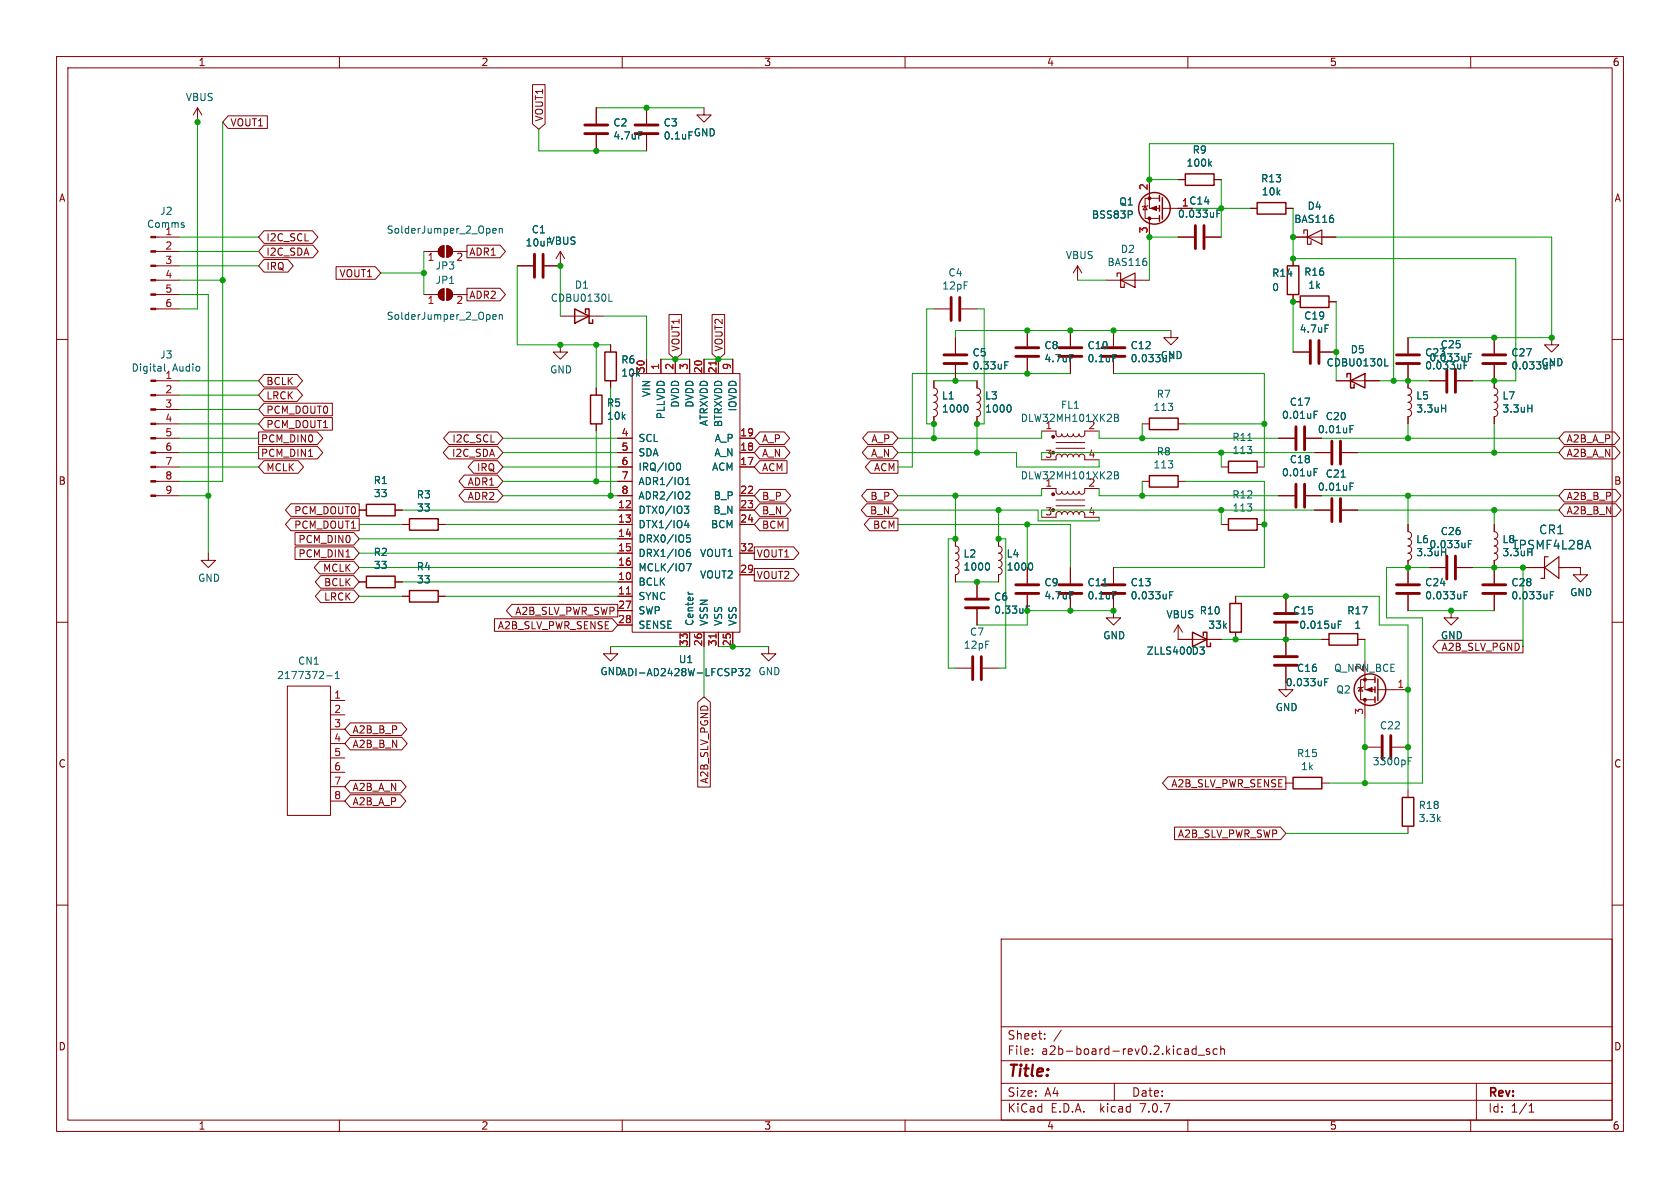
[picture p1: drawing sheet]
<svg xmlns="http://www.w3.org/2000/svg" width="297mm" height="210mm" viewBox="0 0 297 210" stroke-linecap="round" stroke-linejoin="round" font-family="sans-serif">
<g fill="none" stroke="#840000" stroke-width=".18">
<path d="M10 10h277v190h-277zM12 12h273v186h-273zM34.9 19.1l-.7 1.2M34.9 19.1v2.5M34.9 19.1l.8 1.2M60 10v2M94.1 15h2.3v6.9l-1.2 1-1.1-1zM105.4 19.1v2.7M110 10v2M114.3 19.1v2.7M124.5 19.1v1.2h1.2l-1.2 1.3-1.3-1.3h1.3M160 10v2"/>
<path d="M210 10v2M260 10v2M40.3 20.5h7v2.2h-7l-.9-1.1zM105.4 23.9v2.8M114.3 23.9v2.8M202.4 36.4l.4 .7h-.7zM202.9 36.3l-.1 .1h-.7l-.2 .2M203.2 31.8v5h1.8M203.2 38.6v3.3M205 35.1h-2.6v3.5h2.6M205.5 36.8h2.8M208.3 31.8h1.2"/>
<path d="M214.6 31.8h1.3M221 36.8h1.2M227.3 36.8h1.3M10 60h2M27.5 41.9h4.2M27.5 49.5h4.2M27.5 54.6h4.2M27.5 52.1h4.2M27.5 47h4.2M27.5 44.5h4.2M46.7 43.3h8.6l1 1.2-1 1.1h-8.6l-1-1.1zM46.7 45.9h4.2l.9 1.1-.9 1.1h-4.2l-1-1.1z"/>
<path d="M46.7 40.8h8.5l1 1.1-1 1.1h-8.5l-1-1.1zM59.4 47.1h7l.9 1.2-.9 1.1h-7zM74.9 52.1h2.6M74.9 44.5h2.6M77.8 43.7l.7-.3v2.1a1.02 1.02 0 0 1-1-.7 1.02 1.02 0 0 1 .3-1.1zM77.8 51.3l.7-.2v2a1.02 1.02 0 0 1-1-.7 1.02 1.02 0 0 1 .3-1.1zM79 43.4a1.02 1.02 0 0 1 1 1.1 1.02 1.02 0 0 1-1 1zM79 51.1a1.02 1.02 0 0 1 1 1 1.02 1.02 0 0 1-1 1zM80 52.1h2.5M80 44.5h2.5M82.5 51h5.9l1 1.1-1 1.1h-5.9zM82.5 43.3h5.9l1 1.2-1 1.1h-5.9z"/>
<path d="M91.4 47h2.8M99.1 55.9h7.6M99.1 44.5l-.8 1.2M99.1 44.5v2.5h-2.8M99.1 44.5l.7 1.2M118.3 55.6h2.2v6.9l-1.1 1-1.1-1zM125.9 55.6h2.2v6.9l-1.1 1-1.1-1zM165.1 54.6h2.8M168.9 59.7v2.8M169.9 54.6h2.8M181.6 58.4v2.8M189.2 58.4v2.8"/>
<path d="M190.5 47l-.8 1.3M190.5 47v2.5M190.5 47l.8 1.3M195.6 49.5h7.6M196.8 58.4v2.8M207 58.4v1.3h1.3l-1.3 1.3-1.3-1.3h1.3M208.3 41.9h2.8M213.1 41.9h2.8M228.6 45.7v1.3M228.6 52.1v1.2h1.3M228.6 41.9h7.6M234.9 53.3h1.3"/>
<path d="M248.9 59.7v2.8M264.2 59.7v2.8M274.3 59.7v1.3h1.3l-1.3 1.2-1.3-1.2h1.3M285 60h2M27.5 74.9h4.2M27.5 77.5h4.2M27.5 67.3h4.2M27.5 72.4h4.2M27.5 69.9h4.2M45.7 78.9h10.4l1 1.1-1 1.1h-10.4zM45.7 76.4h10.4l1 1.1-1 1.1h-10.4zM46.7 66.2h5.8l1 1.1-1 1.1h-5.8l-1-1.1z"/>
<path d="M46.7 68.7h5.8l1 1.2-1 1.1h-5.8l-1-1.1zM46.7 71.3h12.1v2.2h-12.1l-1-1.1zM46.7 73.8h12.1v2.2h-12.1l-1-1.1zM79.3 78.9h8.6l1 1.1-1 1.1h-8.6l-.9-1.1zM79.4 76.4h8.5l1 1.1-1 1.1h-8.5l-1-1.1zM99.1 61v1.2h1.2l-1.2 1.3-1.3-1.3h1.3M105.4 68.6v1.3M105.4 74.9v1.3M107.9 61v1.2M107.9 67.3v1.3M109.2 77.5h2.6M111.8 66h19v45.8h-19z"/>
<path d="M114.3 63.5v2.5M116.8 63.5v2.5M119.4 63.5v2.5M121.9 63.5v2.5M124.5 63.5v2.5M127 63.5v2.5M129.5 63.5v2.5M130.8 77.5h2.5M134.3 76.4h4.3l1 1.1-1 1.1h-4.3l-1-1.1zM134.3 78.9h4.4l1 1.1-1 1.1h-4.4l-1-1.1zM153.4 78.9h4.4l.9 1.1-.9 1.1h-4.4l-1-1.1zM153.5 76.4h4.3l.9 1.1-.9 1.1h-4.3l-1-1.1z"/>
<path d="M165.1 67.3v1.3a.64 .64 0 0 1 .6 .6 .64 .64 0 0 1-.6 .7 .64 .64 0 0 1 .6 .6 .64 .64 0 0 1-.6 .6 .64 .64 0 0 1 .6 .7 .64 .64 0 0 1-.6 .6 .64 .64 0 0 1 .6 .6 .64 .64 0 0 1-.6 .7v1.2M168.9 64.5v2.8M172.7 67.3v1.3a.64 .64 0 0 1 .7 .6 .64 .64 0 0 1-.7 .7 .64 .64 0 0 1 .7 .6 .64 .64 0 0 1-.7 .6 .64 .64 0 0 1 .7 .7 .64 .64 0 0 1-.7 .6 .64 .64 0 0 1 .7 .6 .64 .64 0 0 1-.7 .7v1.2M181.6 63.2v2.8M184.1 76.2h2.6v.7l.5 .3 .4-.1 .1-.4 .1 .4 .4 .1 .4-.1 .1-.4 .1 .3 .3 .2 .5-.1 .1-.4 .2 .4 .5 .1 .3-.2 .1-.3 .1 .4 .4 .1 .4-.3 .1-.7h2.5M186.7 78.2h5.1M186.7 79.2h5.1M189.2 63.2v2.8M196.8 63.2v2.8M201.9 74.9h1.3M208.3 74.9h1.2M226.1 77.5h2.8"/>
<path d="M228.6 62.2h2.8M230.9 77.5h2.8M233.4 62.2h2.8M236.2 67.3h7.6M248.9 64.5v4.1a.64 .64 0 0 1 .7 .6 .64 .64 0 0 1-.7 .7 .64 .64 0 0 1 .7 .6 .64 .64 0 0 1-.7 .6 .64 .64 0 0 1 .7 .7 .64 .64 0 0 1-.7 .6 .64 .64 0 0 1 .7 .6 .64 .64 0 0 1-.7 .7v1.2M252.7 67.3h2.8M257.6 67.3h2.7M264.2 64.5v4.1a.64 .64 0 0 1 .6 .6 .64 .64 0 0 1-.6 .7 .64 .64 0 0 1 .6 .6 .64 .64 0 0 1-.6 .6 .64 .64 0 0 1 .6 .7 .64 .64 0 0 1-.6 .6 .64 .64 0 0 1 .6 .6 .64 .64 0 0 1-.6 .7v1.2M276.5 78.9h9l.9 1.1-.9 1.1h-9l-.9-1.1zM276.5 76.4h8.9l1 1.1-1 1.1h-8.9l-.9-1.1zM27.5 85.1h4.2M27.5 82.6h4.2"/>
<path d="M27.5 87.6h4.2M27.5 80h4.2M36.8 97.8v1.3h1.3l-1.3 1.2-1.2-1.2h1.2M46.7 81.4h6l1 1.2-1 1.1h-6l-1-1.1zM51.4 89.1h12.1v2.2h-12.1l-.9-1.1zM51.4 91.6h12.1v2.2h-12.1l-.9-1.1zM52.2 94.1h10.3l1 1.2-1 1.1h-10.3zM52.2 96.7h10.3l1 1.1-1 1.1h-10.3zM54.5 80.7h.8M56.5 99.2h6l1 1.1-1 1.1h-6l-.9-1.1zM61.2 98.5h.7M63.5 90.2h1.3"/>
<path d="M69.8 90.2h1.3M71.1 92.7h1.3M77.5 92.7h1.2M82.1 86.5h5.8l1 1.1-1 1.1h-5.8l-1-1.1zM82.1 84h5.8l1 1.1-1 1.1h-5.8l-1-1.1zM83.7 81.4h4.2l1 1.2-1 1.1h-4.2l-.9-1.1zM109.2 92.7h2.6M109.2 90.2h2.6M109.2 85.1h2.6M109.2 82.6h2.6M109.2 87.6h2.6M109.2 80h2.6"/>
<path d="M109.2 95.3h2.6M109.2 97.8h2.6M130.8 92.7h2.5M130.8 90.2h2.5M130.8 82.6h2.5M130.8 87.6h2.5M130.8 80h2.5M130.8 97.8h2.5M133.3 96.7h7l.9 1.1-.9 1.1h-7zM134.3 86.5h4.5l1 1.1-1 1.1h-4.5l-1-1.1zM134.3 81.4h4.8v2.3h-4.8l-1-1.1zM134.3 89.1h4.6l.9 1.1-.9 1.1h-4.6l-1-1.1z"/>
<path d="M134.3 91.6h5v2.2h-5l-1-1.1zM153.2 89.1h4.6l.9 1.1-.9 1.1h-4.6l-.9-1.1zM153.3 86.5h4.5l.9 1.1-.9 1.1h-4.5l-1-1.1zM153.7 91.6h5v2.2h-5l-.9-1.1zM153.9 81.4h4.8v2.3h-4.8l-.9-1.1zM168.9 95.3v1.2a.64 .64 0 0 1 .6 .7 .64 .64 0 0 1-.6 .6 .64 .64 0 0 1 .6 .6 .64 .64 0 0 1-.6 .7 .64 .64 0 0 1 .6 .6 .64 .64 0 0 1-.6 .6 .64 .64 0 0 1 .6 .7 .64 .64 0 0 1-.6 .6v1.3M176.5 95.3v1.2a.64 .64 0 0 1 .7 .7 .64 .64 0 0 1-.7 .6 .64 .64 0 0 1 .7 .6 .64 .64 0 0 1-.7 .7 .64 .64 0 0 1 .7 .6 .64 .64 0 0 1-.7 .6 .64 .64 0 0 1 .7 .7 .64 .64 0 0 1-.7 .6v1.3M184.1 86.4h2.6v.7l.5 .3 .4-.2 .1-.3 .1 .3 .4 .2 .4-.2 .1-.3 .1 .3 .3 .2 .5-.1 .1-.4 .2 .4h.5l.3-.1 .1-.3 .1 .3 .4 .2 .4-.3 .1-.7h2.5M186.7 88.4h5.1M186.7 89.4h5.1M191.8 90.9l-.2-.3-.3-.2-.4 .2-.1 .3-.2-.3-.3-.2-.4 .1-.2 .4-.2-.4h-.4l-.3 .1-.1 .3-.1-.3-.5-.2-.3 .2-.1 .3-.2-.3-.3-.2-.5 .3v.7h-2.6M191.8 80.8l-.2-.4-.3-.1-.4 .1-.1 .4-.2-.3-.3-.2-.4 .1-.2 .4-.2-.4-.4-.1-.3 .2-.1 .3-.1-.4-.5-.1-.3 .1-.1 .4-.2-.4-.3-.1-.5 .3v.7h-2.6"/>
<path d="M191.8 91.4h2.5M191.8 81.3h2.5M201.9 85.1h1.3M208.3 85.1h1.2M215.9 92.7h1.3M215.9 82.6h1.3M222.2 92.7h1.3M222.2 82.6h1.3M226.1 87.6h2.8M230.9 87.6h2.8M232.4 90.2h2.8M232.4 80h2.8"/>
<path d="M237.2 90.2h2.8M237.2 80h2.8M248.9 92.7v1.3a.64 .64 0 0 1 .7 .6 .64 .64 0 0 1-.7 .7 .64 .64 0 0 1 .7 .6 .64 .64 0 0 1-.7 .6 .64 .64 0 0 1 .7 .7 .64 .64 0 0 1-.7 .6 .64 .64 0 0 1 .7 .6 .64 .64 0 0 1-.7 .7v4M264.2 92.7v1.3a.64 .64 0 0 1 .6 .6 .64 .64 0 0 1-.6 .7 .64 .64 0 0 1 .6 .6 .64 .64 0 0 1-.6 .6 .64 .64 0 0 1 .6 .7 .64 .64 0 0 1-.6 .6 .64 .64 0 0 1 .6 .6 .64 .64 0 0 1-.6 .7v4M276.5 86.5h9.1l1 1.1-1 1.1h-9.1l-.9-1.1zM276.5 89.1h9.2l.9 1.1-.9 1.1h-9.2l-.9-1.1zM10 110h2M56.7 101.8h5.8l1 1.1-1 1.1h-5.8l-1-1.1zM56.7 104.3h5.8l1 1.1-1 1.1h-5.8l-1-1.1zM63.5 102.9h1.3M69.8 102.9h1.3M71.1 105.4h1.3"/>
<path d="M77.5 105.4h1.2M87.4 109.4h20.9l.9 1.1-.9 1.1h-20.9zM90.5 106.8h18.7v2.3h-18.7l-1-1.1zM107.9 114.3v1.3h1.3l-1.3 1.2-1.2-1.2h1.2M109.2 105.4h2.6M109.2 102.9h2.6M109.2 100.3h2.6M109.2 108h2.6M109.2 110.5h2.6M121.9 111.8v2.5M124.5 111.8v2.5M127 111.8v2.5"/>
<path d="M129.5 111.8v2.5M130.8 101.6h2.5M133.3 100.5h7l.9 1.1-.9 1.1h-7zM135.9 114.3v1.3h1.3l-1.3 1.2-1.3-1.2h1.3M168.9 118.1h2.8M172.7 102.9v2.8M172.7 107.7v2.8M173.7 118.1h2.8M181.6 100.3v2.8M181.6 105.2v2.8M189.2 100.3v2.8M189.2 105.2v2.8"/>
<path d="M196.8 105.2v4h1.3l-1.3 1.3-1.2-1.3h1.2M196.8 100.3v2.8M208.3 110.5l-.8 1.3M208.3 110.5v2.5h7.6M208.3 110.5l.7 1.3M218.4 105.4v1.3M218.4 111.8v1.2M227.3 117.9v4h1.3l-1.3 1.3-1.2-1.3h1.2M227.3 105.4v2.8M227.3 110.2v5.6M233.7 113h1.2M240 113h1.3"/>
<path d="M241.3 116.8v5.1h1.8M248.9 105.2v2.8M252.7 100.3h2.8M254.3 113.2h14.9v2.2h-14.9l-1-1.1zM256.5 108v1.2h1.3l-1.3 1.3-1.2-1.3h1.2M257.6 100.3h2.7M264.2 105.2v2.8M269.2 100.3h2.6M276.9 100.3h2.5v1.3h1.3l-1.3 1.3-1.3-1.3h1.3M285 110h2M50.8 121.3h7.6v22.8h-7.6zM58.4 123.8h2.6"/>
<path d="M58.4 126.4h2.6M58.4 128.9h2.6M58.4 131.4h2.6M58.4 134h2.6M58.4 136.5h2.6M58.4 139.1h2.6M61.9 127.8h9.1l.9 1.1-.9 1.1h-9.1l-.9-1.1zM61.9 130.3h9.1l1 1.1-1 1.2h-9.1l-.9-1.2zM61.9 138h9l.9 1.1-.9 1.1h-9l-.9-1.1zM123.3 124.1l1.2-.9 1.1 .9v15h-2.3zM206.5 137.3h20.8v2.2h-20.8l-1-1.1zM227.3 138.4h1.3"/>
<path d="M233.7 138.4h1.2M240.5 121.5l.4 .7h-.7zM241 121.4l-.1 .1h-.7l-.2 .2M241.3 132.1h2.8M241.3 123.7v3.3M243.1 120.1h-2.6v3.6h2.6M243.6 121.9h5.3M246.1 132.1h2.8M248.9 139.7v1.3M10 160h2M58.4 141.6h2.6M61.9 140.5h8.9l.9 1.1-.9 1.1h-8.9l-.9-1.1z"/>
<path d="M207.6 146.2h18.8l.9 1.1-.9 1.1h-18.8zM248.9 146.1v1.2M285 160h2M177 166h108v32h-108zM60 198v2M110 198v2M160 198v2M177 194.5h108M177 191.5h108M177 187.5h108M177 181.5h108M182.5 186.3v.1"/>
<path d="M182.5 185.5v.1M184.7 183.6v.1M184.7 182.8v.1M187.6 182.1l-1.3 2M197 191.5v3M210 198v2M211.5 184.9v1.5M211.5 185.5l-.5-.1-.3 .3v.4l.2 .2h.6M211.8 186.5h1.2M213.8 185.5l-.3-.1-.3 .2 .1 .2 .5 .2v.3h-.6M215.2 185.5l-.5-.1-.2 .3v.4l.1 .2h.6M215.8 185.5l.2-.1 .4 .1 .1 .9"/>
<path d="M215.8 184.9v1.5M260 198v2M261 191.5v6.5M270.3 196.6h.9M270.3 195.5l.4-.4v1.5"/>
</g>
<g fill="none" stroke="#840000" stroke-width=".25">
<path d="M205 34.5v1.1M205 36.3v1M205 38.1v1M205.5 34.9v3.8M209.5 30.7h5.1v2.1h-5.1zM222.2 35.8h5.1v2h-5.1zM101.6 54.6l2.5 1.3-2.5 1.3zM103.5 55.2v-.6h.6v2.6h.7v-.7M227.6 47h2v5.1h-2zM229.9 52.3h5v2.1h-5zM104.4 69.9h2v5h-2zM106.9 62.2h2.1v5.1h-2.1z"/>
<path d="M203.2 73.9h5.1v2h-5.1zM238.1 66.7v-.7h.7v2.6h.6v-.7M238.8 67.3l2.5-1.3v2.6zM64.8 89.2h5v2h-5zM72.4 91.7h5.1v2h-5.1zM203.2 84.1h5.1v2h-5.1zM217.2 91.7h5v2h-5zM217.2 81.5h5v2.1h-5zM64.8 101.9h5v2h-5zM72.4 104.4h5.1v2h-5.1zM210.8 111.8l2.6 1.2-2.6 1.3zM212.7 112.4v-.6h.7v2.5h.6v-.6"/>
<path d="M217.4 106.7h2.1v5.1h-2.1zM234.9 112h5.1v2h-5.1zM243.1 119.6v1.1M228.6 137.4h5.1v2h-5.1zM243.1 121.4v1M243.1 123.2v1M243.6 120v3.8M247.9 141h2v5.1h-2z"/>
<circle cx="204.1" cy="36.8" r="2.79"/>
<circle cx="242.2" cy="121.9" r="2.79"/>
</g>
<g fill="none" stroke="#840000" stroke-width=".51">
<path d="M103.4 23.6h4M103.4 22.1h4M112.3 23.6h4M112.3 22.1h4M211.3 39.9v4M212.9 39.9v4M94.5 45v4M96 45v4M168.1 52.6v4M169.7 52.6v4M166.9 64.3h4M166.9 62.7h4"/>
<path d="M179.6 63h4M179.6 61.5h4M187.2 63h4.1M187.2 61.5h4.1M194.8 63h4.1M194.8 61.5h4.1M229.1 75.4v4.1M230.6 75.4v4.1M231.6 60.2v4.1M233.2 60.2v4.1M235.5 78v4M237 78v4"/>
<path d="M246.9 64.3h4.1M246.9 62.7h4.1M255.8 65.3v4M257.3 65.3v4M262.1 64.3h4.1M262.1 62.7h4.1M229.1 85.6v4.1M230.6 85.6v4.1M235.5 88.1v4.1M237 88.1v4.1M255.8 98.3v4.1M257.3 98.3v4.1"/>
<path d="M170.7 107.4h4.1M170.7 105.9h4.1M172 116.1v4M173.5 116.1v4M179.6 104.9h4M179.6 103.4h4M187.2 104.9h4.1M187.2 103.4h4.1M194.8 104.9h4.1M194.8 103.4h4.1M225.3 108.5h4.1M225.3 110h4.1"/>
<path d="M225.3 116.1h4.1M225.3 117.6h4.1M246.9 104.9h4.1M246.9 103.4h4.1M262.1 104.9h4.1M262.1 103.4h4.1M244.3 130v4.1M245.9 130v4.1"/>
</g>
<g fill="none" stroke="#006464" stroke-width=".18">
<path d="M32.5 39.8v.3M112.9 23.3h.6M121.8 23.3h.6M200.1 37.4v.4M213.8 28.9l.4 .5M214.2 28.5l-.5 .5M215.1 37.7h.5M215.1 37.1h.6M235.7 38.6v.6M87.1 40.8l.6-.1v-.3h-.4l-.2 .2 .1 .6h.5M87.1 56l.6-.1v-.2l-.4-.1-.2 .2 .1 .6h.5M88.3 40.5l.1-.1h.3l.1 .8"/>
<path d="M88.3 40.4v.8M88.3 55.6v.9M88.3 55.7l.1-.1 .3 .1 .1 .8M107.6 53.3h.7M202.7 46.3v.5M234.3 57.4h.6M29.1 64.3v1.1M170.8 71.6a.79 .79 0 0 1 0 1.2M177.6 64.6h.5M177.6 64h.6M178.4 71.6a.79 .79 0 0 1 0 1.2M189.1 62.7h.6"/>
<path d="M196.7 62.7h.6M197 73.2h.5l.2 .3-.2 .3 .2 .1 .1 .4-.3 .2h-.5zM197 73.8h.5M220.6 77.9h.7M232.3 73.3h.4M232.3 72.7h.6M238.7 75.8h.4M238.7 75.2h.6M244.8 64.7h.6M254.9 72.2h.7M255.6 71.6v1.2M259.6 63.1h.4"/>
<path d="M259.6 62.5h.6M270.1 72.2h.7M270.8 71.6v1.2M119.8 81.9h.1a.68 .68 0 0 1 .4 .6 .68 .68 0 0 1-.4 .6h-.1M121 89.5h.8l-.5 .5 .4 .1 .1 .4-.3 .2h-.3M121.2 85.7h.7M121.2 84.8l.4-.4v1.3M121.3 87l.4-.1 .2 .4-.7 .9h.7M121.3 92l-.3 .9h.8M121.3 97.8l.3-.2h.3l.2 .2v.3l-.3 .3-.3-.1-.2-.2M121.3 99.6h.9l-.6 1.3M121.6 92.4v.9"/>
<path d="M121.9 97.1l-.3 .1-.3 .4M122 94.6h-.6l-.1 .6 .2-.2 .4 .1 .2 .2-.1 .4-.2 .1-.5-.1M174.6 99.5a.79 .79 0 0 1 0 1.3M182.3 99.5a.79 .79 0 0 1 0 1.3M197 83.4h.5l.2 .2-.2 .4 .2 .1 .1 .3-.3 .3h-.5zM197 84h.5M232.3 83.5h.4M232.3 82.8h.6M237.1 84.3h.7M238.7 86h.4M238.7 85.4h.6M255.6 97v1.2"/>
<path d="M259.6 96.2h.4M259.6 95.5h.6M270.8 97v1.2M57.8 119.5h.9M59.3 120h.7M59.3 119.1l.3-.4v1.3M121.7 104.7v.2M130 118.2l.1 .2-.1 .4M130.6 118.2h.8l-.5 .5 .4 .1v.5l-.2 .2-.5-.2M131.8 118.3l.5-.1 .3 .3-.8 1h.8M181.4 107.7h.5M181.4 107.1h.6"/>
<path d="M189.1 104.6h.6M195 103.6h.7M196.7 104.6h.6M206.8 105.2h.4M206.8 104.6h.6M234.2 120h.6M236.6 110.4h.4M236.6 109.8h.6M258.8 105.2h.5M258.8 104.6h.7M274.1 105.2h.4M274.1 104.6h.6"/>
<path d="M234.2 120.6h.4M249 134.5h.4M249 133.9h.6"/>
</g>
<g fill="#840000" stroke="#840000" stroke-width=".18">
<path d="M203.5 36.8l1-.4v.8z"/>
<path d="M241.6 121.9l1-.4v.8z"/>
<path d="M26.7 54.5h.8v.2h-.8z"/>
<path d="M26.7 51.9h.8v.3h-.8z"/>
<path d="M26.7 49.4h.8v.3h-.8z"/>
<path d="M26.7 46.9h.8v.2h-.8z"/>
<path d="M26.7 44.3h.8v.3h-.8z"/>
<path d="M26.7 41.8h.8v.2h-.8z"/>
<path d="M26.7 87.5h.8v.3h-.8z"/>
<path d="M26.7 85h.8v.2h-.8z"/>
<path d="M26.7 82.4h.8v.3h-.8z"/>
<path d="M26.7 79.9h.8v.2h-.8z"/>
<path d="M26.7 77.3h.8v.3h-.8z"/>
<path d="M26.7 74.8h.8v.3h-.8z"/>
<path d="M26.7 72.3h.8v.2h-.8z"/>
<path d="M26.7 69.7h.8v.3h-.8z"/>
<path d="M26.7 67.2h.8v.2h-.8z"/>
<path d="M77.8 43.7l.7-.3v2.1a1.02 1.02 0 0 1-1-.7 1.02 1.02 0 0 1 .3-1.1z"/>
<path d="M79 43.4a1.02 1.02 0 0 1 1 1.1 1.02 1.02 0 0 1-1 1z"/>
<path d="M77.8 51.3l.7-.2v2a1.02 1.02 0 0 1-1-.7 1.02 1.02 0 0 1 .3-1.1z"/>
<path d="M79 51.1a1.02 1.02 0 0 1 1 1 1.02 1.02 0 0 1-1 1z"/>
<circle cx="203.2" cy="35.1" r=".25"/>
<circle cx="203.2" cy="38.6" r=".25"/>
<circle cx="186.2" cy="90.2" r=".25"/>
<circle cx="186.2" cy="87.4" r=".25"/>
<circle cx="186.2" cy="80" r=".25"/>
<circle cx="186.2" cy="77.2" r=".25"/>
<circle cx="241.3" cy="120.1" r=".25"/>
<circle cx="241.3" cy="123.7" r=".25"/>
</g>
<path d="M197.5 48.9v-.6h.6v2.5h.7v-.6M198.1 49.5l2.6-1.2v2.5zM230.5 41.3v-.7h.6v2.6h.7v-.7M231.1 41.9l2.6-1.3v2.6zM273.7 98.4h-.7v3.8h-.6M271.8 100.3h1.2M273 100.3l2.6-1.9v3.8zM275.6 100.3h1.3" fill="none" stroke="#840000" stroke-width=".2"/>
<path d="M126.6 63.8v.7M110.7 105h.8M126.6 112.1v.7" fill="none" stroke="#a90000" stroke-width=".18"/>
<g fill="none" stroke="#009600" stroke-width=".18">
<path d="M105.4 19.1h19.1M34.9 21v33.6h-3.2M39.4 21.6v63.5h-7.7M95.2 22.9v3.8h19.1M208.3 31.8h-5.1v-6.4h43.2v41.9M210.8 36.8h10.2M215.9 31.8v10.1M228.6 36.8v8.9h39.4v21.6h-7.7M31.7 41.9h14M31.7 52.1h5.1v45.7M31.7 47h14M31.7 44.5h14"/>
<path d="M31.7 49.5h7.7M67.3 48.3h7.6M74.9 44.5v7.6M91.4 47v14h16.5M99.1 47v8.9M106.7 55.9h7.6v7.6M165.1 54.6h-1.3v20.3h1.3v2.6M172.7 54.6h1.3v20.3h-1.3v5.1M190.5 49.5h5.1M207 58.4h-38.1v1.3M208.3 41.9h-5.1v7.6M228.6 53.3v8.9"/>
<path d="M236.2 53.3v14M236.2 41.9h38.1v17.8h-25.4M31.7 77.5h14M31.7 74.9h14M31.7 67.3h14M31.7 72.4h14M31.7 69.9h14M88.9 77.5h20.3M105.4 61v7.6M105.4 76.2v8.9M107.9 68.6v19M116.8 63.5h5.1"/>
<path d="M124.5 63.5h5M165.1 67.3h7.6M184.1 76.2v1.3h-25.4M189.2 66h-27.9v16.6h-2.6M194.3 76.2v1.3h31.8M196.8 66h26.7v16.6M201.9 74.9v2.6M209.5 74.9h14M233.7 77.5h41.9M243.8 67.3h8.9M248.9 74.9v2.6M264.2 74.9v5.1"/>
<path d="M31.7 87.6h5.1M31.7 80h14M31.7 82.6h14M63.5 92.7h7.6M63.5 95.3h45.7M63.5 97.8h45.7M71.1 90.2h38.1M78.7 92.7h30.5M88.9 87.6h20.3M88.9 80h20.3M88.9 85.1h20.3M88.9 82.6h20.3"/>
<path d="M158.7 90.2h24.8v1.9h10.8v-.7M158.7 80h21v2.6h14.6v-1.3M158.7 92.7h30.5v7.6M168.9 87.6v7.7h-1.3v22.8h1.3M176.5 90.2v5.1h1.3v22.8h-1.3M181.6 92.7v7.6M184.1 86.4v1.2h-25.4M194.3 86.4v1.2h31.8M201.9 85.1v2.5M209.5 85.1h14v15.2h-26.7M215.9 80v2.6M215.9 90.2v2.5"/>
<path d="M232.4 80h-48.3v1.3M232.4 90.2h-48.3v1.2M233.7 87.6h41.9M240 90.2h35.6M240 80h35.6M248.9 87.6v5.1M264.2 90.2v2.5M63.5 105.4h7.6M63.5 100.3h45.7M71.1 102.9h38.1M78.7 105.4h30.5M107.9 114.3h14"/>
<path d="M124.5 114.3v8.9M127 114.3h8.9M168.9 102.9h7.6M196.8 108h-15.2v2.5h-8.9M215.9 113h17.8M218.4 105.4h25.4v5.1h5.1v29.2M241.3 113v3.8M248.9 108h15.3M252.7 100.3h-7.6v8.9h6.4v29.2h-16.6M260.3 100.3h8.9v14M241.3 127v11.4M227.3 147.3h21.6"/>
</g>
<g fill="#009600" stroke="#009600" stroke-width=".18">
<circle cx="203.2" cy="31.8" r=".46"/>
<circle cx="215.9" cy="36.8" r=".46"/>
<circle cx="196.8" cy="58.4" r=".46"/>
<circle cx="189.2" cy="58.4" r=".46"/>
<circle cx="228.6" cy="41.9" r=".46"/>
<circle cx="203.2" cy="41.9" r=".46"/>
<circle cx="269.2" cy="100.3" r=".46"/>
<circle cx="264.2" cy="100.3" r=".46"/>
<circle cx="248.9" cy="121.9" r=".46"/>
<circle cx="256.5" cy="108" r=".46"/>
<circle cx="227.3" cy="113" r=".46"/>
<circle cx="241.3" cy="138.4" r=".46"/>
<circle cx="241.3" cy="132.1" r=".46"/>
<circle cx="248.9" cy="132.1" r=".46"/>
<circle cx="196.8" cy="108" r=".46"/>
<circle cx="181.6" cy="92.7" r=".46"/>
<circle cx="181.6" cy="108" r=".46"/>
<circle cx="189.2" cy="108" r=".46"/>
<circle cx="228.6" cy="45.7" r=".46"/>
<circle cx="228.6" cy="53.3" r=".46"/>
<circle cx="264.2" cy="67.3" r=".46"/>
<circle cx="274.3" cy="59.7" r=".46"/>
<circle cx="246.4" cy="67.3" r=".46"/>
<circle cx="248.9" cy="67.3" r=".46"/>
<circle cx="236.2" cy="62.2" r=".46"/>
<circle cx="264.2" cy="59.7" r=".46"/>
<circle cx="168.9" cy="67.3" r=".46"/>
<circle cx="165.1" cy="74.9" r=".46"/>
<circle cx="165.1" cy="77.5" r=".46"/>
<circle cx="181.6" cy="58.4" r=".46"/>
<circle cx="181.6" cy="66" r=".46"/>
<circle cx="168.9" cy="87.6" r=".46"/>
<circle cx="176.5" cy="90.2" r=".46"/>
<circle cx="172.7" cy="74.9" r=".46"/>
<circle cx="172.7" cy="80" r=".46"/>
<circle cx="218.4" cy="113" r=".46"/>
<circle cx="227.3" cy="105.4" r=".46"/>
<circle cx="201.9" cy="87.6" r=".46"/>
<circle cx="201.9" cy="77.5" r=".46"/>
<circle cx="215.9" cy="90.2" r=".46"/>
<circle cx="215.9" cy="80" r=".46"/>
<circle cx="264.2" cy="80" r=".46"/>
<circle cx="264.2" cy="90.2" r=".46"/>
<circle cx="223.5" cy="92.7" r=".46"/>
<circle cx="223.5" cy="74.9" r=".46"/>
<circle cx="248.9" cy="100.3" r=".46"/>
<circle cx="248.9" cy="77.5" r=".46"/>
<circle cx="248.9" cy="87.6" r=".46"/>
<circle cx="172.7" cy="102.9" r=".46"/>
<circle cx="168.9" cy="95.3" r=".46"/>
<circle cx="176.5" cy="95.3" r=".46"/>
<circle cx="129.5" cy="114.3" r=".46"/>
<circle cx="127" cy="63.5" r=".46"/>
<circle cx="74.9" cy="48.3" r=".46"/>
<circle cx="107.9" cy="87.6" r=".46"/>
<circle cx="105.4" cy="85.1" r=".46"/>
<circle cx="36.8" cy="87.6" r=".46"/>
<circle cx="39.4" cy="49.5" r=".46"/>
<circle cx="34.9" cy="21.6" r=".46"/>
<circle cx="99.1" cy="61" r=".46"/>
<circle cx="99.1" cy="47" r=".46"/>
<circle cx="105.4" cy="61" r=".46"/>
<circle cx="105.4" cy="26.7" r=".46"/>
<circle cx="114.3" cy="19.1" r=".46"/>
<circle cx="119.4" cy="63.5" r=".46"/>
</g>
<text font-size="2.8" fill="#840000" x="178" y="190.9">Title:</text>
<g font-size="2.1" fill="#006464">
<text x="272" y="94.6">CR1</text>
<text x="267.2" y="97.3">TPSMF4L28A</text>
</g>
<g font-size="2.1" fill="#840000">
<text x="178" y="184">Sheet:</text>
<text x="178" y="186.7">File:</text>
<text x="184.1" y="186.7">a2b-board-rev0.2.kicad_sch</text>
<text x="178" y="196.9">KiCad</text>
<text x="178" y="194.1">Size:</text>
<text x="184.7" y="194.1">A4</text>
<text x="185.7" y="196.9">E.D.A.</text>
<text x="194.6" y="196.9">kicad</text>
<text x="200" y="194.1">Date:</text>
<text x="201.8" y="196.9">7.0.7</text>
<text x="263" y="194.3">Rev:</text>
<text x="263" y="196.9">Id:</text>
<text x="267.1" y="196.9">1/1</text>
</g>
<g font-size="1.8" fill="#840000">
<text x="35" y="11.9">1</text>
<text x="85" y="11.9">2</text>
<text x="135" y="11.9">3</text>
<text x="185" y="11.9">4</text>
<text x="235" y="11.9">5</text>
<text x="285" y="11.9">6</text>
<text x="40.6" y="22.5">VOUT1</text>
<text x="96.2" y="21.6" transform="rotate(-90 96.2 21.6)">VOUT1</text>
<text x="10.3" y="35.9">A</text>
<text x="285.3" y="35.9">A</text>
<text x="47" y="45.4">I2C_SDA</text>
<text x="47" y="47.9">IRQ</text>
<text x="47" y="42.9">I2C_SCL</text>
<text x="82.9" y="45.4">ADR1</text>
<text x="59.9" y="49.2">VOUT1</text>
<text x="82.9" y="53">ADR2</text>
<text x="120.3" y="62.2" transform="rotate(-90 120.3 62.2)">VOUT1</text>
<text x="128" y="62.2" transform="rotate(-90 128 62.2)">VOUT2</text>
<text x="47" y="68.3">BCLK</text>
<text x="47" y="70.8">LRCK</text>
<text x="47" y="73.3">PCM_DOUT0</text>
<text x="47" y="75.9">PCM_DOUT1</text>
<text x="46" y="81">PCM_DIN1</text>
<text x="46" y="78.4">PCM_DIN0</text>
<text x="47" y="83.5">MCLK</text>
<text x="79.8" y="81">I2C_SDA</text>
<text x="79.9" y="78.4">I2C_SCL</text>
<text x="84.2" y="83.5">IRQ</text>
<text x="134.6" y="83.5">ACM</text>
<text x="134.6" y="78.4">A_P</text>
<text x="134.6" y="81">A_N</text>
<text x="153.9" y="81">A_N</text>
<text x="154" y="78.4">A_P</text>
<text x="154.4" y="83.5">ACM</text>
<text x="276.9" y="81">A2B_A_N</text>
<text x="276.9" y="78.4">A2B_A_P</text>
<text x="10.3" y="85.9">B</text>
<text x="82.6" y="88.6">ADR2</text>
<text x="82.6" y="86">ADR1</text>
<text x="134.6" y="88.6">B_P</text>
<text x="153.8" y="88.6">B_P</text>
<text x="276.9" y="88.6">A2B_B_P</text>
<text x="285.3" y="85.9">B</text>
<text x="51.9" y="91.1">PCM_DOUT0</text>
<text x="51.9" y="93.7">PCM_DOUT1</text>
<text x="134.6" y="91.1">B_N</text>
<text x="134.6" y="93.7">BCM</text>
<text x="153.7" y="91.1">B_N</text>
<text x="154.2" y="93.7">BCM</text>
<text x="276.9" y="91.1">A2B_B_N</text>
<text x="52.7" y="96.2">PCM_DIN0</text>
<text x="52.7" y="98.7">PCM_DIN1</text>
<text x="57" y="101.3">MCLK</text>
<text x="133.7" y="98.7">VOUT1</text>
<text x="57.2" y="103.8">BCLK</text>
<text x="57.2" y="106.4">LRCK</text>
<text x="133.7" y="102.6">VOUT2</text>
<text x="87.9" y="111.4">A2B_SLV_PWR_SENSE</text>
<text x="91" y="108.9">A2B_SLV_PWR_SWP</text>
<text x="254.7" y="115.3">A2B_SLV_PGND</text>
<text x="62.2" y="129.9">A2B_B_P</text>
<text x="10.3" y="135.9">C</text>
<text x="62.2" y="132.4">A2B_B_N</text>
<text x="285.3" y="135.9">C</text>
<text x="62.2" y="140">A2B_A_N</text>
<text x="62.2" y="142.6">A2B_A_P</text>
<text x="125.4" y="138.6" transform="rotate(-90 125.4 138.6)">A2B_SLV_PGND</text>
<text x="207" y="139.4">A2B_SLV_PWR_SENSE</text>
<text x="208.1" y="148.3">A2B_SLV_PWR_SWP</text>
<text x="10.3" y="185.9">D</text>
<text x="285.3" y="185.9">D</text>
<text x="35" y="199.9">1</text>
<text x="85" y="199.9">2</text>
<text x="135" y="199.9">3</text>
<text x="185" y="199.9">4</text>
<text x="235" y="199.9">5</text>
<text x="285" y="199.9">6</text>
</g>
<g font-size="1.8" fill="#006464">
<text x="32.8" y="18.1">VBUS</text>
<text x="108.3" y="22.6">C2</text>
<text x="117.2" y="22.6">C3</text>
<text x="108.3" y="24.9">4.7uF</text>
<text x="117.2" y="24.9">0.1uF</text>
<text x="122.6" y="24.3">GND</text>
<text x="209.7" y="29.7">100k</text>
<text x="210.7" y="27.4">R9</text>
<text x="222.8" y="32.4">R13</text>
<text x="223" y="34.7">10k</text>
<text x="25.9" y="40.5">Comms</text>
<text x="28.2" y="38.2">J2</text>
<text x="68.3" y="41.5">SolderJumper_2_Open</text>
<text x="93.9" y="41.5">C1</text>
<text x="192.9" y="38.8">BSS83P</text>
<text x="197.8" y="36.5">Q1</text>
<text x="208.1" y="38.7">0.033uF</text>
<text x="208.8" y="36.6">1 C14</text>
<text x="228.7" y="39.6">BAS116</text>
<text x="231.1" y="37.3">D4</text>
<text x="76.9" y="47.9">JP3</text>
<text x="80.6" y="46.4">2</text>
<text x="92.8" y="43.8">10uFVBUS</text>
<text x="188.3" y="46">VBUS</text>
<text x="195.7" y="47.2">BAS116</text>
<text x="198" y="44.9">D2</text>
<text x="76.9" y="50.4">JP1</text>
<text x="97.3" y="53.5">CDBU0130L</text>
<text x="101.5" y="51.2">D1</text>
<text x="166.5" y="51.4">12pF</text>
<text x="167.6" y="49.1">C4</text>
<text x="224.8" y="51.7">0</text>
<text x="224.8" y="49.1">R14</text>
<text x="230.5" y="48.9">R16</text>
<text x="231.2" y="51.3">1k</text>
<text x="68.3" y="56.7">SolderJumper_2_Open</text>
<text x="229.7" y="59">4.7uF</text>
<text x="230.5" y="56.7">C19</text>
<text x="23.2" y="65.9">Digital</text>
<text x="28.2" y="63.6">J3</text>
<text x="30.5" y="65.9">Audio</text>
<text x="109.7" y="64.5">R6</text>
<text x="171.8" y="63.2">C5</text>
<text x="171.8" y="65.5">0.33uF</text>
<text x="184.5" y="61.9">C8</text>
<text x="184.5" y="64.2">4.7uF</text>
<text x="192.2" y="61.9">C10</text>
<text x="192.2" y="64.2">0.1uF</text>
<text x="199.8" y="61.9">C12</text>
<text x="199.8" y="64.2">0.033uF</text>
<text x="205.1" y="63.7">GND</text>
<text x="234.4" y="65">CDBU0130L</text>
<text x="238.7" y="62.7">D5</text>
<text x="251.9" y="63.2">C23</text>
<text x="251.9" y="65.5">0.033uF</text>
<text x="252.6" y="64.1">0.033uF</text>
<text x="254.6" y="61.8">C25</text>
<text x="267.1" y="63.2">C27</text>
<text x="267.1" y="65.5">0.033uF</text>
<text x="272.4" y="64.9">GND</text>
<text x="29.1" y="67.1">1</text>
<text x="97.2" y="66.2">GND</text>
<text x="109.7" y="66.8">10k</text>
<text x="114" y="66.1" transform="rotate(-90 114 66.1)">30</text>
<text x="115.2" y="70.3" transform="rotate(-90 115.2 70.3)">VIN</text>
<text x="166.4" y="70.8">L1</text>
<text x="174.1" y="70.8">L3</text>
<text x="204.4" y="70.5">R7</text>
<text x="227.9" y="71.9">C17</text>
<text x="250.3" y="70.8">L5</text>
<text x="265.5" y="70.8">L7</text>
<text x="107.2" y="72.1">R5</text>
<text x="107.2" y="74.4">10k</text>
<text x="117.7" y="74.2" transform="rotate(-90 117.7 74.2)">PLLVDD</text>
<text x="120.2" y="72.2" transform="rotate(-90 120.2 72.2)">DVDD</text>
<text x="122.8" y="72.2" transform="rotate(-90 122.8 72.2)">DVDD</text>
<text x="125.3" y="75.4" transform="rotate(-90 125.3 75.4)">ATRXVDD</text>
<text x="127.9" y="75.6" transform="rotate(-90 127.9 75.6)">BTRXVDD</text>
<text x="130.4" y="72.8" transform="rotate(-90 130.4 72.8)">IOVDD</text>
<text x="166.4" y="73.1">1000</text>
<text x="174.1" y="73.1">1000</text>
<text x="180.4" y="74.8">DLW32MH101XK2B</text>
<text x="184.7" y="75.9">1</text>
<text x="187.5" y="72.5">FL1</text>
<text x="192.3" y="75.9">2</text>
<text x="203.8" y="72.8">113</text>
<text x="226.5" y="74.2">0.01uF</text>
<text x="232.9" y="76.8">0.01uF</text>
<text x="234.3" y="74.5">C20</text>
<text x="250.3" y="73.1">3.3uH</text>
<text x="265.5" y="73.1">3.3uH</text>
<text x="112.8" y="78.3">SCL</text>
<text x="112.8" y="80.9">SDA</text>
<text x="112.8" y="83.4">IRQ/IO0</text>
<text x="125.8" y="83.4">ACM</text>
<text x="126.2" y="80.9">A_N</text>
<text x="126.3" y="78.3">A_P</text>
<text x="203.8" y="83">113</text>
<text x="204.4" y="80.7">R8</text>
<text x="217.8" y="78.2">R11</text>
<text x="217.8" y="80.5">113</text>
<text x="227.9" y="82.1">C18</text>
<text x="66" y="85.8">R1</text>
<text x="66" y="88.1">33</text>
<text x="73.6" y="88.3">R3</text>
<text x="112.8" y="86">ADR1/IO1</text>
<text x="112.8" y="88.5">ADR2/IO2</text>
<text x="126.1" y="88.5">B_P</text>
<text x="180.4" y="84.9">DLW32MH101XK2B</text>
<text x="184.7" y="86.1">1</text>
<text x="192.3" y="86.1">2</text>
<text x="217.8" y="88.3">R12</text>
<text x="226.5" y="84.4">0.01uF</text>
<text x="232.9" y="86.9">0.01uF</text>
<text x="234.3" y="84.6">C21</text>
<text x="73.6" y="90.6">33</text>
<text x="112.8" y="91">DTX0/IO3</text>
<text x="112.8" y="93.6">DTX1/IO4</text>
<text x="125.6" y="93.6">BCM</text>
<text x="126" y="91">B_N</text>
<text x="217.8" y="90.6">113</text>
<text x="254.6" y="94.8">C26</text>
<text x="66" y="98.5">R2</text>
<text x="66" y="100.8">33</text>
<text x="73.6" y="101">R4</text>
<text x="112.8" y="96.1">DRX0/IO5</text>
<text x="112.8" y="98.7">DRX1/IO6</text>
<text x="112.8" y="101.2">MCLK/IO7</text>
<text x="123.7" y="98.7">VOUT1</text>
<text x="170.2" y="98.8">L2</text>
<text x="170.2" y="101.1">1000</text>
<text x="177.9" y="98.8">L4</text>
<text x="177.9" y="101.1">1000</text>
<text x="250.3" y="98.5">3.3uH</text>
<text x="250.3" y="96.2">L6</text>
<text x="252.6" y="97.1">0.033uF</text>
<text x="265.5" y="96.2">L8</text>
<text x="265.5" y="98.5">3.3uH</text>
<text x="34.9" y="103">GND</text>
<text x="73.6" y="103.3">33</text>
<text x="112.8" y="103.7">BCLK</text>
<text x="112.8" y="106.3">SYNC</text>
<text x="123.7" y="102.5">VOUT2</text>
<text x="175.7" y="106.4">C6</text>
<text x="184.5" y="103.8">C9</text>
<text x="184.5" y="106.1">4.7uF</text>
<text x="192.2" y="103.8">C11</text>
<text x="192.2" y="106.1">0.1uF</text>
<text x="199.8" y="103.8">C13</text>
<text x="199.8" y="106.1">0.033uF</text>
<text x="251.9" y="103.8">C24</text>
<text x="251.9" y="106.1">0.033uF</text>
<text x="267.1" y="103.8">C28</text>
<text x="267.1" y="106.1">0.033uF</text>
<text x="277.5" y="105.6">GND</text>
<text x="112.8" y="108.8">SWP</text>
<text x="112.8" y="111.4">SENSE</text>
<text x="122.8" y="110.7" transform="rotate(-90 122.8 110.7)">Center</text>
<text x="125.3" y="110.7" transform="rotate(-90 125.3 110.7)">VSSN</text>
<text x="127.9" y="110.7" transform="rotate(-90 127.9 110.7)">VSS</text>
<text x="130.4" y="110.7" transform="rotate(-90 130.4 110.7)">VSS</text>
<text x="171.4" y="112.6">C7</text>
<text x="175.7" y="108.7">0.33uF</text>
<text x="194.9" y="113.2">GND</text>
<text x="206.1" y="109.5">VBUS</text>
<text x="212" y="108.8">R10</text>
<text x="213.5" y="111.4">33k</text>
<text x="228.5" y="108.8">C15</text>
<text x="229.6" y="111.4">0.015uF</text>
<text x="238.1" y="108.8">R17</text>
<text x="239.3" y="111.4">1</text>
<text x="254.6" y="113.2">GND</text>
<text x="52.6" y="117.7">CN1</text>
<text x="106" y="119.6">GNDADI-AD2428W-LFCSP32</text>
<text x="119.9" y="117.4">U1</text>
<text x="134" y="119.6">GND</text>
<text x="170.3" y="114.9">12pF</text>
<text x="202.6" y="115.9">ZLLS400 D3</text>
<text x="229.2" y="119">C16</text>
<text x="235.8" y="119">Q_NPN_BCE</text>
<text x="241" y="118.8" transform="rotate(-90 241 118.8)">2</text>
<text x="48.9" y="120.2">2177372-1</text>
<text x="225.4" y="125.9">GND</text>
<text x="227.2" y="121.5">0.033uF</text>
<text x="236.1" y="122.8">Q2</text>
<text x="243.8" y="129.1">C22</text>
<text x="229.2" y="134">R15</text>
<text x="229.9" y="136.3">1k</text>
<text x="242.6" y="135.5">3300pF</text>
<text x="250.7" y="143.2">R18</text>
<text x="250.7" y="145.5">3.3k</text>
</g>
<g font-size="1.8" fill="#a90000">
<text x="202.9" y="33.7" transform="rotate(-90 202.9 33.7)">2</text>
<text x="29.1" y="41.7">1</text>
<text x="202.9" y="41.3" transform="rotate(-90 202.9 41.3)">3</text>
<text x="29.1" y="44.2">2</text>
<text x="29.1" y="46.7">3</text>
<text x="75.5" y="46.4">1</text>
<text x="29.1" y="49.3">4</text>
<text x="29.1" y="51.8">5</text>
<text x="29.1" y="54.4">6</text>
<text x="75.5" y="54.1">1</text>
<text x="80.6" y="54.1">2</text>
<text x="116.6" y="65.5" transform="rotate(-90 116.6 65.5)">1</text>
<text x="119.1" y="65.5" transform="rotate(-90 119.1 65.5)">2</text>
<text x="121.7" y="65.5" transform="rotate(-90 121.7 65.5)">3</text>
<text x="129.3" y="65.5" transform="rotate(-90 129.3 65.5)">9</text>
<text x="29.1" y="69.6">2</text>
<text x="124.2" y="66.1" transform="rotate(-90 124.2 66.1)">20</text>
<text x="126.7" y="66.1" transform="rotate(-90 126.7 66.1)">21</text>
<text x="29.1" y="72.1">3</text>
<text x="29.1" y="74.7">4</text>
<text x="29.1" y="77.2">5</text>
<text x="109.8" y="77.2">4</text>
<text x="130.8" y="77.2">19</text>
<text x="29.1" y="79.8">6</text>
<text x="29.1" y="82.3">7</text>
<text x="109.8" y="79.8">5</text>
<text x="109.8" y="82.3">6</text>
<text x="130.8" y="82.3">17</text>
<text x="130.8" y="79.8">18</text>
<text x="184.7" y="81">3</text>
<text x="192.3" y="81">4</text>
<text x="29.1" y="84.8">8</text>
<text x="29.1" y="87.4">9</text>
<text x="109.2" y="89.9">12</text>
<text x="109.8" y="84.8">7</text>
<text x="109.8" y="87.4">8</text>
<text x="130.8" y="87.4">22</text>
<text x="130.8" y="89.9">23</text>
<text x="109.2" y="92.5">13</text>
<text x="109.2" y="95">14</text>
<text x="130.8" y="92.5">24</text>
<text x="184.7" y="91.2">3</text>
<text x="192.3" y="91.2">4</text>
<text x="109.2" y="97.5">15</text>
<text x="109.2" y="100.1">16</text>
<text x="130.8" y="101.3">29</text>
<text x="130.8" y="97.5">32</text>
<text x="109.2" y="102.6">10</text>
<text x="109.2" y="105.2">11</text>
<text x="109.2" y="107.7">27</text>
<text x="109.2" y="110.2">28</text>
<text x="121.7" y="114.3" transform="rotate(-90 121.7 114.3)">33</text>
<text x="124.2" y="114.3" transform="rotate(-90 124.2 114.3)">26</text>
<text x="126.7" y="114.3" transform="rotate(-90 126.7 114.3)">31</text>
<text x="129.3" y="114.3" transform="rotate(-90 129.3 114.3)">25</text>
<text x="59" y="123.6">1</text>
<text x="246.9" y="121.7">1</text>
<text x="59" y="126.1">2</text>
<text x="59" y="128.7">3</text>
<text x="59" y="131.2">4</text>
<text x="241" y="126.4" transform="rotate(-90 241 126.4)">3</text>
<text x="59" y="133.7">5</text>
<text x="59" y="136.3">6</text>
<text x="59" y="138.8">7</text>
<text x="59" y="141.4">8</text>
</g>
</svg>
